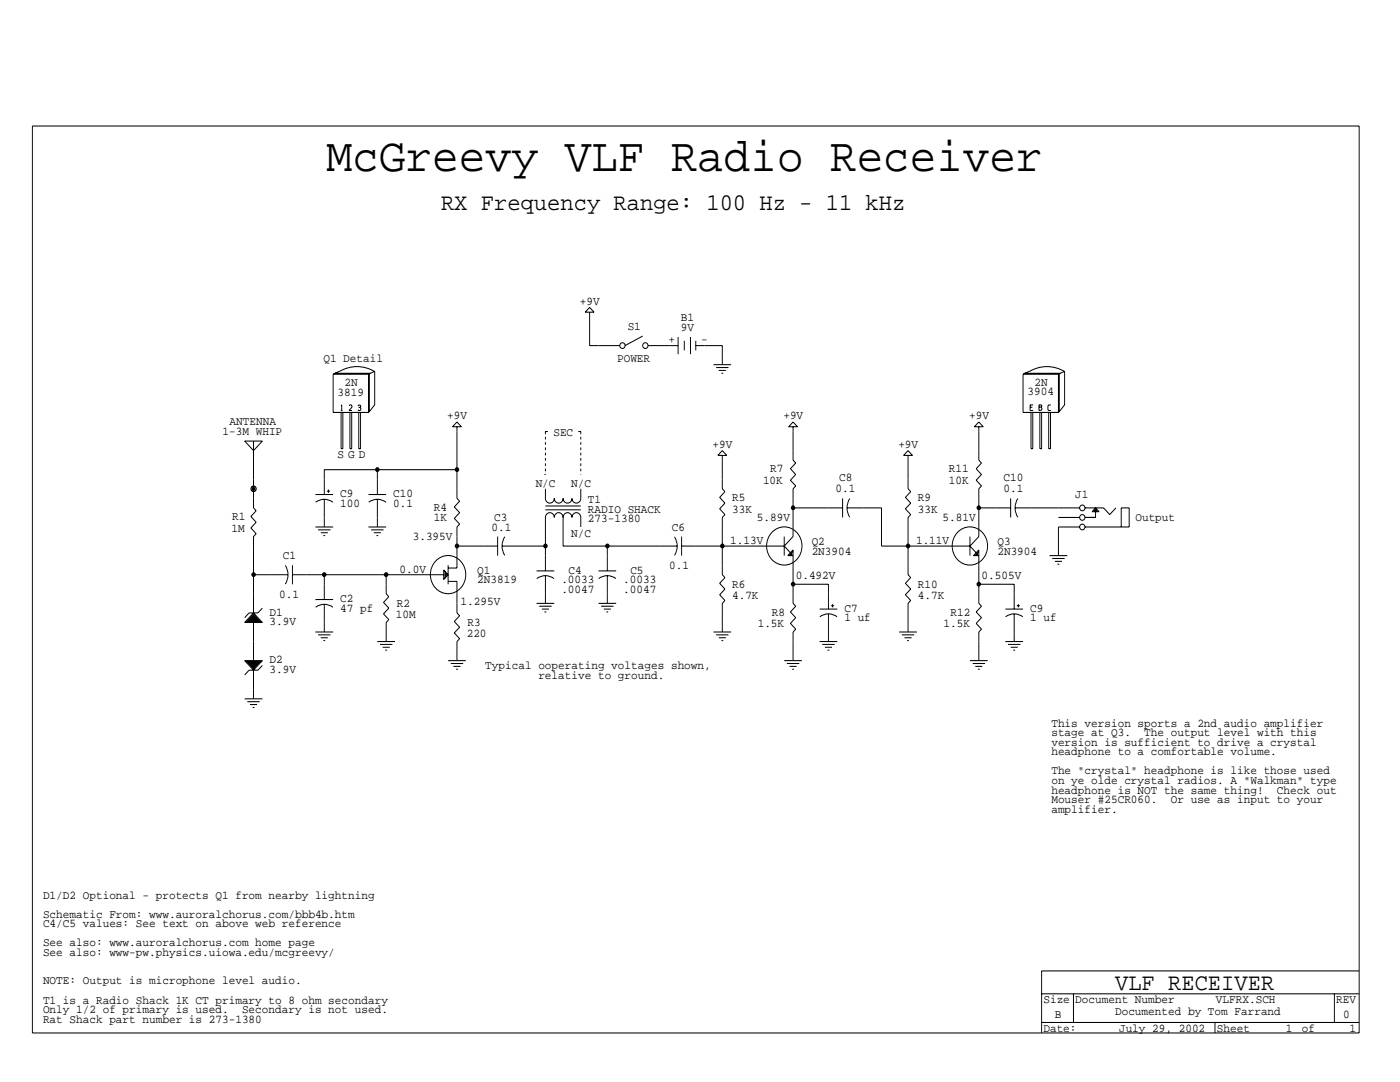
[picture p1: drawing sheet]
<svg xmlns="http://www.w3.org/2000/svg" width="279mm" height="216mm" viewBox="0 0 279 216" stroke-linecap="round" stroke-linejoin="round" font-family="sans-serif">
<g fill="none" stroke="#000" stroke-width=".2">
<path d="M6.5 25.1h264.7v181h-264.7zM66.5 74.7v7.6h7M66.5 74.7h7M66.8 74.5h7.1M66.8 74.5l-.3 .2M67.7 74.1l-.9 .4M67.7 74.1a6.8 6.8 0 0 1 7.1 0M73.5 74.7v7.6M73.7 74.7v7.4M73.9 74.5l.9-.4v6.7l-1.3 1.5M73.9 74.5l-.4 .2M117.7 62.3v6.7h6"/>
<path d="M117.7 61.3l.9 1h-1.8zM128.3 67.1l-3.6 1.9M129.3 69h6M135.3 67.2v3.5M136.6 68v1.9M137.8 67.2v3.5M138.9 69h5.3v3.8M138.9 68v1.9M142.4 72.8h3.5M142.9 73.3h2.5M143.4 73.9h1.5M144 74.5h.3"/>
<path d="M204.2 74.7v7.6h7M204.2 74.7h7M204.5 74.5l-.3 .2M204.5 74.5h7.1M205.4 74.1l-.9 .4M205.4 74.1a6.8 6.8 0 0 1 7 0M211.2 74.7v7.6M211.4 74.7v7.4M211.6 74.5l.9-.4v6.7l-1.3 1.5M211.6 74.5l-.4 .2M48.8 88h3.6l-1.8 1.9zM50.2 97.3h.7"/>
<path d="M50.2 97.5h.7M50.2 97.7h.7M50.4 97.2h.4M50.4 97.9h.4M50.6 88v13.3l.5 .6-1 1.2 1 1.1-1 1.1 1 1.2-.5 .6v15.2M63 98.7h3.5M64.7 99.6l-1.1 .2-.6 .4M64.7 99.6l1.1 .2 .6 .4M64.7 99.6v5.6M65.2 98h.6M65.5 97.7v.6M68 81.9h.3"/>
<path d="M68.1 80.9l.1-.1v1.1M68.1 82.3v7.2h.3v-7.2M69.7 80.9l.4-.1 .1 .5-.6 .6h.6M69.8 82.3v7.2h.4v-7.2M71.4 81l.5-.2 .1 .2-.1 .3M71.6 81.3h.3M71.6 82.3v7.2h.4v-7.2M71.9 81.3l.1 .1-.1 .5-.5-.1M73.5 98.7h3.6M75.3 99.6l-1.1 .2-.6 .4M75.3 99.6l1.1 .2 .6 .4M75.3 93.7v5"/>
<path d="M75.3 99.6v5.6M91.2 84.2l.9 1h-1.8zM91.2 85.2v14.2l.5 .6-1 1.2 1 1.1-1 1.1 1 1.2-.5 .6v8.1h-1.8M91.2 93.7h-26.5v5M108.8 97.5v1.9a.89 .89 0 0 0 .9 1 .89 .89 0 0 0 .9-1 .89 .89 0 0 0 .9 1 .89 .89 0 0 0 .9-1 .89 .89 0 0 0 .9 1 .89 .89 0 0 0 .8-1 .89 .89 0 0 0 .9 1 .89 .89 0 0 0 .9-1v-1.9M144.2 89.9l.8 1h-1.7zM144.2 90.9v6.6l.5 .6-1.1 1.1 1.1 1.2-1.1 1.1 1.1 1.2-.5 .5v11.5l.5 .6-1.1 1.1 1.1 1.1-1.1 1.2 1.1 1.1-.5 .6v5.7M158.3 84.2l.9 1h-1.8zM158.3 85.2v6.6l.5 .6-1.1 1.1 1.1 1.2-1.1 1.1 1.1 1.2-.5 .5v9.6l-1.8 1.9M168.2 99.4v3.8M169.6 99.5l-.5 1.1-.1 .7M181.2 89.9l.9 1h-1.8z"/>
<path d="M181.2 90.9v6.6l.6 .6-1.1 1.1 1.1 1.2-1.1 1.1 1.1 1.2-.6 .5v11.5l.6 .6-1.1 1.1 1.1 1.1-1.1 1.2 1.1 1.1-.6 .6v5.7M195.3 84.2l.9 1h-1.7zM195.3 85.2v6.6l.6 .6-1.1 1.1 1.1 1.2-1.1 1.1 1.1 1.2-.6 .5v9.6l-1.7 1.9M201.7 99.4v3.8M203.1 99.5l-.4 1.1-.1 .7M205.6 81.3h.4M205.8 82.3v7.2h.3v-7.2M206.2 80.8h-.6v1.1h.6M207.3 81.2h.5M207.5 82.3v7.2h.4v-7.2M207.8 81.2l.1-.1-.1-.3h-.5v1.1M207.8 81.2l.1 .5-.1 .2h-.5"/>
<path d="M209.3 82.3v7.2h.3v-7.2M209.7 80.8h-.4l-.2 .2v.8l.2 .1h.4M50.6 114.7h6.9M56.9 112.8l.4 .7 .2 1.2M57.5 114.7l-.1 .8-.5 1M58.4 114.7h30.1M58.4 112.8v3.8M63 105.2h3.5M63 119.6h3.5M63.5 105.7h2.5M64 106.3h1.4M64.5 106.9h.4"/>
<path d="M64.7 114.7v4.9M73.5 105.2h3.6M74.1 105.7h2.4M74.6 106.3h1.4M75.1 106.9h.4M77.1 114.7v3.8l.5 .6-1.1 1.1 1.1 1.1-1.1 1.2 1.1 1.1-.5 .6v3.8M86.9 112a3.5 3.5 0 0 1 4-.8 3.5 3.5 0 0 1 2.1 3.5 3.5 3.5 0 0 1-3.6 3.8 3.5 3.5 0 0 1-3.5-3.8 4 4 0 0 1 1-2.7zM88.5 113.7l.9 1-.9 .9zM88.7 114.1h.1M88.7 115.3h.1M88.7 114.7h.6M88.7 114.3h.2"/>
<path d="M88.7 114.5h.4M88.7 114.9h.4M88.7 115.1h.2M89.4 116h1.8v6.3l.5 .6-1 1.1 1 1.2-1 1.1 1 1.1-.5 .6v3.8M89.4 112.8v3.8M91.2 109h8.1M99.3 107.1v3.8M100.2 109l.2 1.1 .3 .7M100.2 109h8.6M100.7 107.1l-.4 1.1-.1 .8M107.1 113.9h3.5M108.8 114.9l-1 .2-.7 .4"/>
<path d="M108.8 114.9l1.1 .2 .7 .4M108.8 114.9v5.5M108.8 101h7.1M108.8 101.7h7.1M112.4 103.2a.89 .89 0 0 1 .9-.9 .89 .89 0 0 1 .8 .9 .89 .89 0 0 1 .9-.9 .89 .89 0 0 1 .9 .9v2M112.4 103.2a.89 .89 0 0 0-.9-.9 .89 .89 0 0 0-.9 .9 .89 .89 0 0 0-.9-.9 .89 .89 0 0 0-.9 .9v10.7M112.4 103.2v5.8h22.7M119.4 113.9h3.6M121.2 114.9l-1.1 .2-.6 .4M121.2 114.9l.7 .1 1 .5M121.2 109v4.9M121.2 114.9v5.5"/>
<path d="M134.6 107.1l.5 1.1v.8M135.1 109l-.1 1.1-.4 .7M136 109h20.5M136 107.1v3.8M154 106.2a3.5 3.5 0 0 1 4-.7 3.5 3.5 0 0 1 2.1 3.4 3.5 3.5 0 0 1-3.6 3.9 3.5 3.5 0 0 1-3.5-3.9 4 4 0 0 1 1-2.7zM156.5 109l1.2 1.3M156.5 107.1v3.8M157.6 110.7h.5M157.7 110.3l.6-.6v10.7l.5 .6-1.1 1.1 1.1 1.2-1.1 1.1 1.1 1.1-.5 .6v5.7M157.7 110.3l-.5 .6h1.1M157.7 110.5h.4M157.9 110.3h.2"/>
<path d="M158.1 110.1h.1M158.3 101.3h9.9M158.3 116.6h7v4.9M169 101.3l.1 .8 .5 1.1M169 101.3h6.9v7.7h17.7M191.1 106.2a3.5 3.5 0 0 1 3.9-.7 3.5 3.5 0 0 1 2.1 3.4 3.5 3.5 0 0 1-3.5 3.9 3.5 3.5 0 0 1-3.6-3.9 4 4 0 0 1 1.1-2.7zM193.6 109l1.2 1.3M193.6 107.1v3.8M194.6 110.7h.6M194.8 110.3l.5-.6v10.7l.6 .6-1.1 1.1 1.1 1.2-1.1 1.1 1.1 1.1-.6 .6v5.7M194.8 110.3l-.5 .6h1M194.8 110.5h.4"/>
<path d="M195 110.3h.2M195.2 110.1h.1M195.3 101.3h6.4M195.3 116.6h7.1v4.9M202.6 101.3l.1 .8 .4 1.1M202.6 101.3h12.9M209.5 110.9h3.5M210 111.4h2.5M210.5 112h1.4M211.1 112.6h.3M211.2 103.2h4.3M215.5 105.2h-4.3v5.7"/>
<path d="M216.5 105.2h8.9v-3.9h-1.6v3.9M216.5 101.3h3.7l1.3 1.4 1.2-1.4M218.3 101.9h.7M218.5 101.7h.3M218.6 101.5h.1M218.6 102.1v1.1h-2.1M218.6 101.3l.8 .8h-1.5zM48.8 131.8h3.6l-1.8 1.9zM48.8 139.4h3.6M49.2 124h2.8M49.2 132h2.8M49.4 123.8h2.4"/>
<path d="M49.4 132.2h2.4M49.5 132.4h2.2M49.5 123.6h2.2M49.7 123.4h1.8M49.7 132.6h1.8M49.9 123.3h1.4M49.9 132.8h1.4M50.1 133h1M50.1 123.1h1M50.2 122.9h.7M50.2 133.2h.7M50.4 122.7h.4"/>
<path d="M50.4 133.3h.4M50.6 122.5h.1M50.6 133.5h.1M50.6 124.2v7.6M50.6 133.7v5.7M50.6 122.3l1.8 1.9h-3.6zM52.4 121.3l-.9 1h-1.8l-.9 1M52.4 132.8l-.9 .9h-1.8l-.9 1M63 126.1h3.5M63.5 126.7h2.5M64 127.3h1.4M64.5 127.8h.4"/>
<path d="M64.7 120.6l-.7 .1-1 .5M64.7 120.6l1.1 .2 .6 .4M64.7 120.6v5.5M75.3 128h3.5M75.8 128.6h2.5M76.4 129.2h1.4M76.9 129.7h.3M89.4 131.8h3.6M90 132.4h2.4M90.5 133h1.4M91 133.5h.4M107.1 120.4h3.5"/>
<path d="M107.6 121h2.5M108.1 121.5h1.5M108.7 122.1h.3M119.4 120.4h3.6M120 121h2.4M120.5 121.5h1.4M121 122.1h.4M142.4 126.1h3.5M142.9 126.7h2.5M143.4 127.3h1.5M144 127.8h.3M156.5 131.8h3.5"/>
<path d="M157 132.4h2.5M157.6 133h1.4M158.1 133.5h.4M163.6 128h3.5M163.6 121.5h3.5M164.1 128.6h2.5M164.6 129.2h1.4M165.2 129.7h.3M165.3 122.5l-.7 .1-1 .5M165.3 122.5l.8 .1 1 .5M165.3 122.5v5.5M165.9 120.9h.6"/>
<path d="M166.2 120.5v.7M179.5 126.1h3.5M180 126.7h2.5M180.5 127.3h1.4M181 127.8h.4M193.6 131.8h3.5M194.1 132.4h2.5M194.6 133h1.5M195.2 133.5h.3M200.6 128h3.6M200.6 121.5h3.6M201.2 128.6h2.4"/>
<path d="M201.7 129.2h1.4M202.2 129.7h.4M202.4 122.5l-.7 .1-1 .5M202.4 122.5l1.1 .2 .6 .4M202.4 122.5v5.5M202.9 120.9h.6M203.2 120.5v.7M49.4 140h2.4M49.9 140.6h1.4M50.4 141.2h.4M207.9 198.3h63.3M214.2 198.3v5.7"/>
<path d="M266.3 198.3v5.7M271.2 193.7h-63.3v12.4M207.9 204h63.3M242.5 204v2.1"/>
<circle cx="124.2" cy="69" r=".55"/>
<circle cx="128.8" cy="69" r=".55"/>
<circle cx="50.6" cy="97.5" r=".55"/>
<circle cx="75.3" cy="93.7" r=".37"/>
<circle cx="75.3" cy="93.7" r=".18"/>
<circle cx="91.2" cy="93.7" r=".18"/>
<circle cx="91.2" cy="93.7" r=".37"/>
<circle cx="50.6" cy="114.7" r=".18"/>
<circle cx="50.6" cy="114.7" r=".37"/>
<circle cx="64.7" cy="114.7" r=".37"/>
<circle cx="64.7" cy="114.7" r=".18"/>
<circle cx="77.1" cy="114.7" r=".37"/>
<circle cx="77.1" cy="114.7" r=".18"/>
<circle cx="91.2" cy="109" r=".18"/>
<circle cx="91.2" cy="108.9" r=".37"/>
<circle cx="108.8" cy="109" r=".18"/>
<circle cx="108.8" cy="108.9" r=".37"/>
<circle cx="121.2" cy="109" r=".18"/>
<circle cx="121.2" cy="108.9" r=".37"/>
<circle cx="144.1" cy="109" r=".18"/>
<circle cx="144.1" cy="108.9" r=".37"/>
<circle cx="158.3" cy="101.3" r=".37"/>
<circle cx="158.3" cy="116.6" r=".37"/>
<circle cx="158.3" cy="101.3" r=".18"/>
<circle cx="158.3" cy="116.6" r=".18"/>
<circle cx="181.2" cy="108.9" r=".37"/>
<circle cx="181.2" cy="109" r=".18"/>
<circle cx="195.3" cy="116.6" r=".37"/>
<circle cx="195.3" cy="101.3" r=".37"/>
<circle cx="195.3" cy="116.6" r=".18"/>
<circle cx="195.3" cy="101.3" r=".18"/>
<circle cx="216" cy="101.3" r=".55"/>
<circle cx="216" cy="105.2" r=".55"/>
<circle cx="216" cy="103.2" r=".55"/>
</g>
<path d="M108.8 86.1h.9M108.8 86.1v8.6M108.8 94.7h-.1M115.9 86.1h-.9M115.9 86.1v8.6" fill="none" stroke="#000" stroke-width=".2" stroke-dasharray=".5" stroke-linecap="butt"/>
<text font-size="9.5" x="65.1" y="34.1">McGreevy VLF Radio Receiver</text>
<g font-size="4.8">
<text x="88" y="42">RX Frequency Range: 100 Hz - 11 kHz</text>
<text x="222.5" y="197.6">VLF RECEIVER</text>
</g>
<g font-size="2.4">
<text x="115.7" y="60.8">+9V</text>
<text x="125.3" y="65.9">S1</text>
<text x="135.9" y="64">B1</text>
<text x="133.4" y="68.4">+</text>
<text x="135.9" y="66.1">9V</text>
<text x="139.9" y="68.4">-</text>
<text x="64.5" y="72.2">Q1 Detail</text>
<text x="68.8" y="77">2N</text>
<text x="123.2" y="72.2">POWER</text>
<text x="206.5" y="77">2N</text>
<text x="67.4" y="79.1">3819</text>
<text x="89.3" y="83.7">+9V</text>
<text x="156.3" y="83.7">+9V</text>
<text x="193.4" y="83.7">+9V</text>
<text x="205.1" y="78.9">3904</text>
<text x="44.4" y="86.8">1-3M WHIP</text>
<text x="45.8" y="84.8">ANTENNA</text>
<text x="110.4" y="86.9">SEC</text>
<text x="142.2" y="89.4">+9V</text>
<text x="179.3" y="89.4">+9V</text>
<text x="67.4" y="91.5">S G D</text>
<text x="153.7" y="94.3">R7</text>
<text x="167.5" y="96">C8</text>
<text x="189.3" y="94.3">R11</text>
<text x="200.3" y="96">C10</text>
<text x="67.9" y="99.2">C9</text>
<text x="67.9" y="101.1">100</text>
<text x="78.5" y="99.2">C10</text>
<text x="78.5" y="101.1">0.1</text>
<text x="86.6" y="101.9">R4</text>
<text x="106.9" y="97.2">N/C</text>
<text x="114" y="97.2">N/C</text>
<text x="117.3" y="100.4">T1</text>
<text x="146.1" y="100">R5</text>
<text x="152.3" y="96.6">10K</text>
<text x="166.8" y="98.1">0.1</text>
<text x="183.2" y="100">R9</text>
<text x="189.3" y="96.6">10K</text>
<text x="200.3" y="98.1">0.1</text>
<text x="214.6" y="99.4">J1</text>
<text x="46.2" y="106.1">1M</text>
<text x="46.4" y="103.8">R1</text>
<text x="82.4" y="107.7">3.395V</text>
<text x="86.6" y="104">1K</text>
<text x="98.1" y="105.9">0.1</text>
<text x="98.6" y="104">C3</text>
<text x="114" y="107.1">N/C</text>
<text x="117.3" y="102.3">RADIO SHACK</text>
<text x="117.3" y="104.2">273-1380</text>
<text x="134.1" y="105.9">C6</text>
<text x="146.1" y="102.3">33K</text>
<text x="151" y="103.9">5.89V</text>
<text x="183.2" y="102.3">33K</text>
<text x="188.1" y="103.9">5.81V</text>
<text x="226.6" y="104">Output</text>
<text x="56.4" y="111.6">C1</text>
<text x="133.6" y="113.5">0.1</text>
<text x="145.7" y="108.6">1.13V</text>
<text x="162" y="108.8">Q2</text>
<text x="162" y="110.7">2N3904</text>
<text x="182.8" y="108.6">1.11V</text>
<text x="199.1" y="108.8">Q3</text>
<text x="199.1" y="110.7">2N3904</text>
<text x="55.7" y="119.2">0.1</text>
<text x="79.7" y="114.3">0.0V</text>
<text x="95.3" y="114.5">Q1</text>
<text x="95.3" y="116.4">2N3819</text>
<text x="112" y="116.4">.0033</text>
<text x="112" y="118.3">.0047</text>
<text x="113.4" y="114.5">C4</text>
<text x="124.4" y="116.4">.0033</text>
<text x="124.4" y="118.3">.0047</text>
<text x="125.8" y="114.5">C5</text>
<text x="146.1" y="117.3">R6</text>
<text x="146.1" y="119.4">4.7K</text>
<text x="158.8" y="115.5">0.492V</text>
<text x="183.2" y="117.3">R10</text>
<text x="183.2" y="119.4">4.7K</text>
<text x="195.9" y="115.5">0.505V</text>
<text x="53.8" y="122.9">D1</text>
<text x="53.8" y="124.8">3.9V</text>
<text x="67.9" y="120.2">C2</text>
<text x="67.9" y="122.1">47 pf</text>
<text x="79" y="123.2">10M</text>
<text x="79.2" y="121.1">R2</text>
<text x="91.9" y="120.8">1.295V</text>
<text x="93.3" y="124.9">R3</text>
<text x="151.2" y="125.1">1.5K</text>
<text x="154" y="122.9">R8</text>
<text x="168.5" y="122.1">C7</text>
<text x="168.5" y="124">1 uf</text>
<text x="188.3" y="125.1">1.5K</text>
<text x="189.7" y="122.9">R12</text>
<text x="205.6" y="122.1">C9</text>
<text x="205.6" y="124">1 uf</text>
<text x="93.1" y="127">220</text>
<text x="53.8" y="132.4">D2</text>
<text x="53.8" y="134.3">3.9V</text>
<text x="96.8" y="133.6">Typical ooperating voltages shown,</text>
<text x="107.4" y="135.5">relative to ground.</text>
<text x="209.8" y="145">This version sports a 2nd audio amplifier</text>
<text x="209.8" y="146.9">stage at Q3.</text>
<text x="209.8" y="148.8">version is sufficient to drive a crystal</text>
<text x="228.4" y="146.9">The output level with this</text>
<text x="209.8" y="150.7">headphone to a comfortable volume.</text>
<text x="209.8" y="154.5">The &quot;crystal&quot; headphone is like those used</text>
<text x="209.8" y="156.4">on ye olde crystal radios. A &quot;Walkman&quot; type</text>
<text x="209.8" y="158.3">headphone is NOT the same thing!</text>
<text x="209.8" y="160.2">Mouser #25CR060.</text>
<text x="233.7" y="160.2">Or use as input to your</text>
<text x="254.8" y="158.3">Check out</text>
<text x="209.8" y="162.2">amplifier.</text>
<text x="8.6" y="179.3">D1/D2 Optional - protects Q1 from nearby lightning</text>
<text x="8.6" y="183.1">Schematic From: www.auroralchorus.com/bbb4b.htm</text>
<text x="8.6" y="185">C4/C5 values: See text on above web reference</text>
<text x="8.6" y="188.8">See also: www.auroralchorus.com home page</text>
<text x="8.6" y="190.7">See also: www-pw.physics.uiowa.edu/mcgreevy/</text>
<text x="8.6" y="196.4">NOTE: Output is microphone level audio.</text>
<text x="8.6" y="200.3">T1 is a Radio Shack 1K CT primary to 8 ohm secondary</text>
<text x="8.6" y="202.2">Only 1/2 of primary is used.</text>
<text x="48.3" y="202.2">Secondary is not used.</text>
<text x="208.2" y="200.2">Size Document Number</text>
<text x="210.5" y="203.1">B</text>
<text x="222.5" y="202.5">Documented by Tom Farrand</text>
<text x="242.7" y="200.1">VLFRX.SCH</text>
<text x="266.7" y="200.2">REV</text>
<text x="268.1" y="203.1">0</text>
<text x="8.6" y="204.1">Rat Shack part number is 273-1380</text>
<text x="208.2" y="205.9">Date:</text>
<text x="223.3" y="205.9">July 29, 2002</text>
<text x="242.8" y="205.9">Sheet</text>
<text x="256.6" y="205.9">1</text>
<text x="259.8" y="205.9">of</text>
<text x="269.3" y="205.9">1</text>
</g>
</svg>
